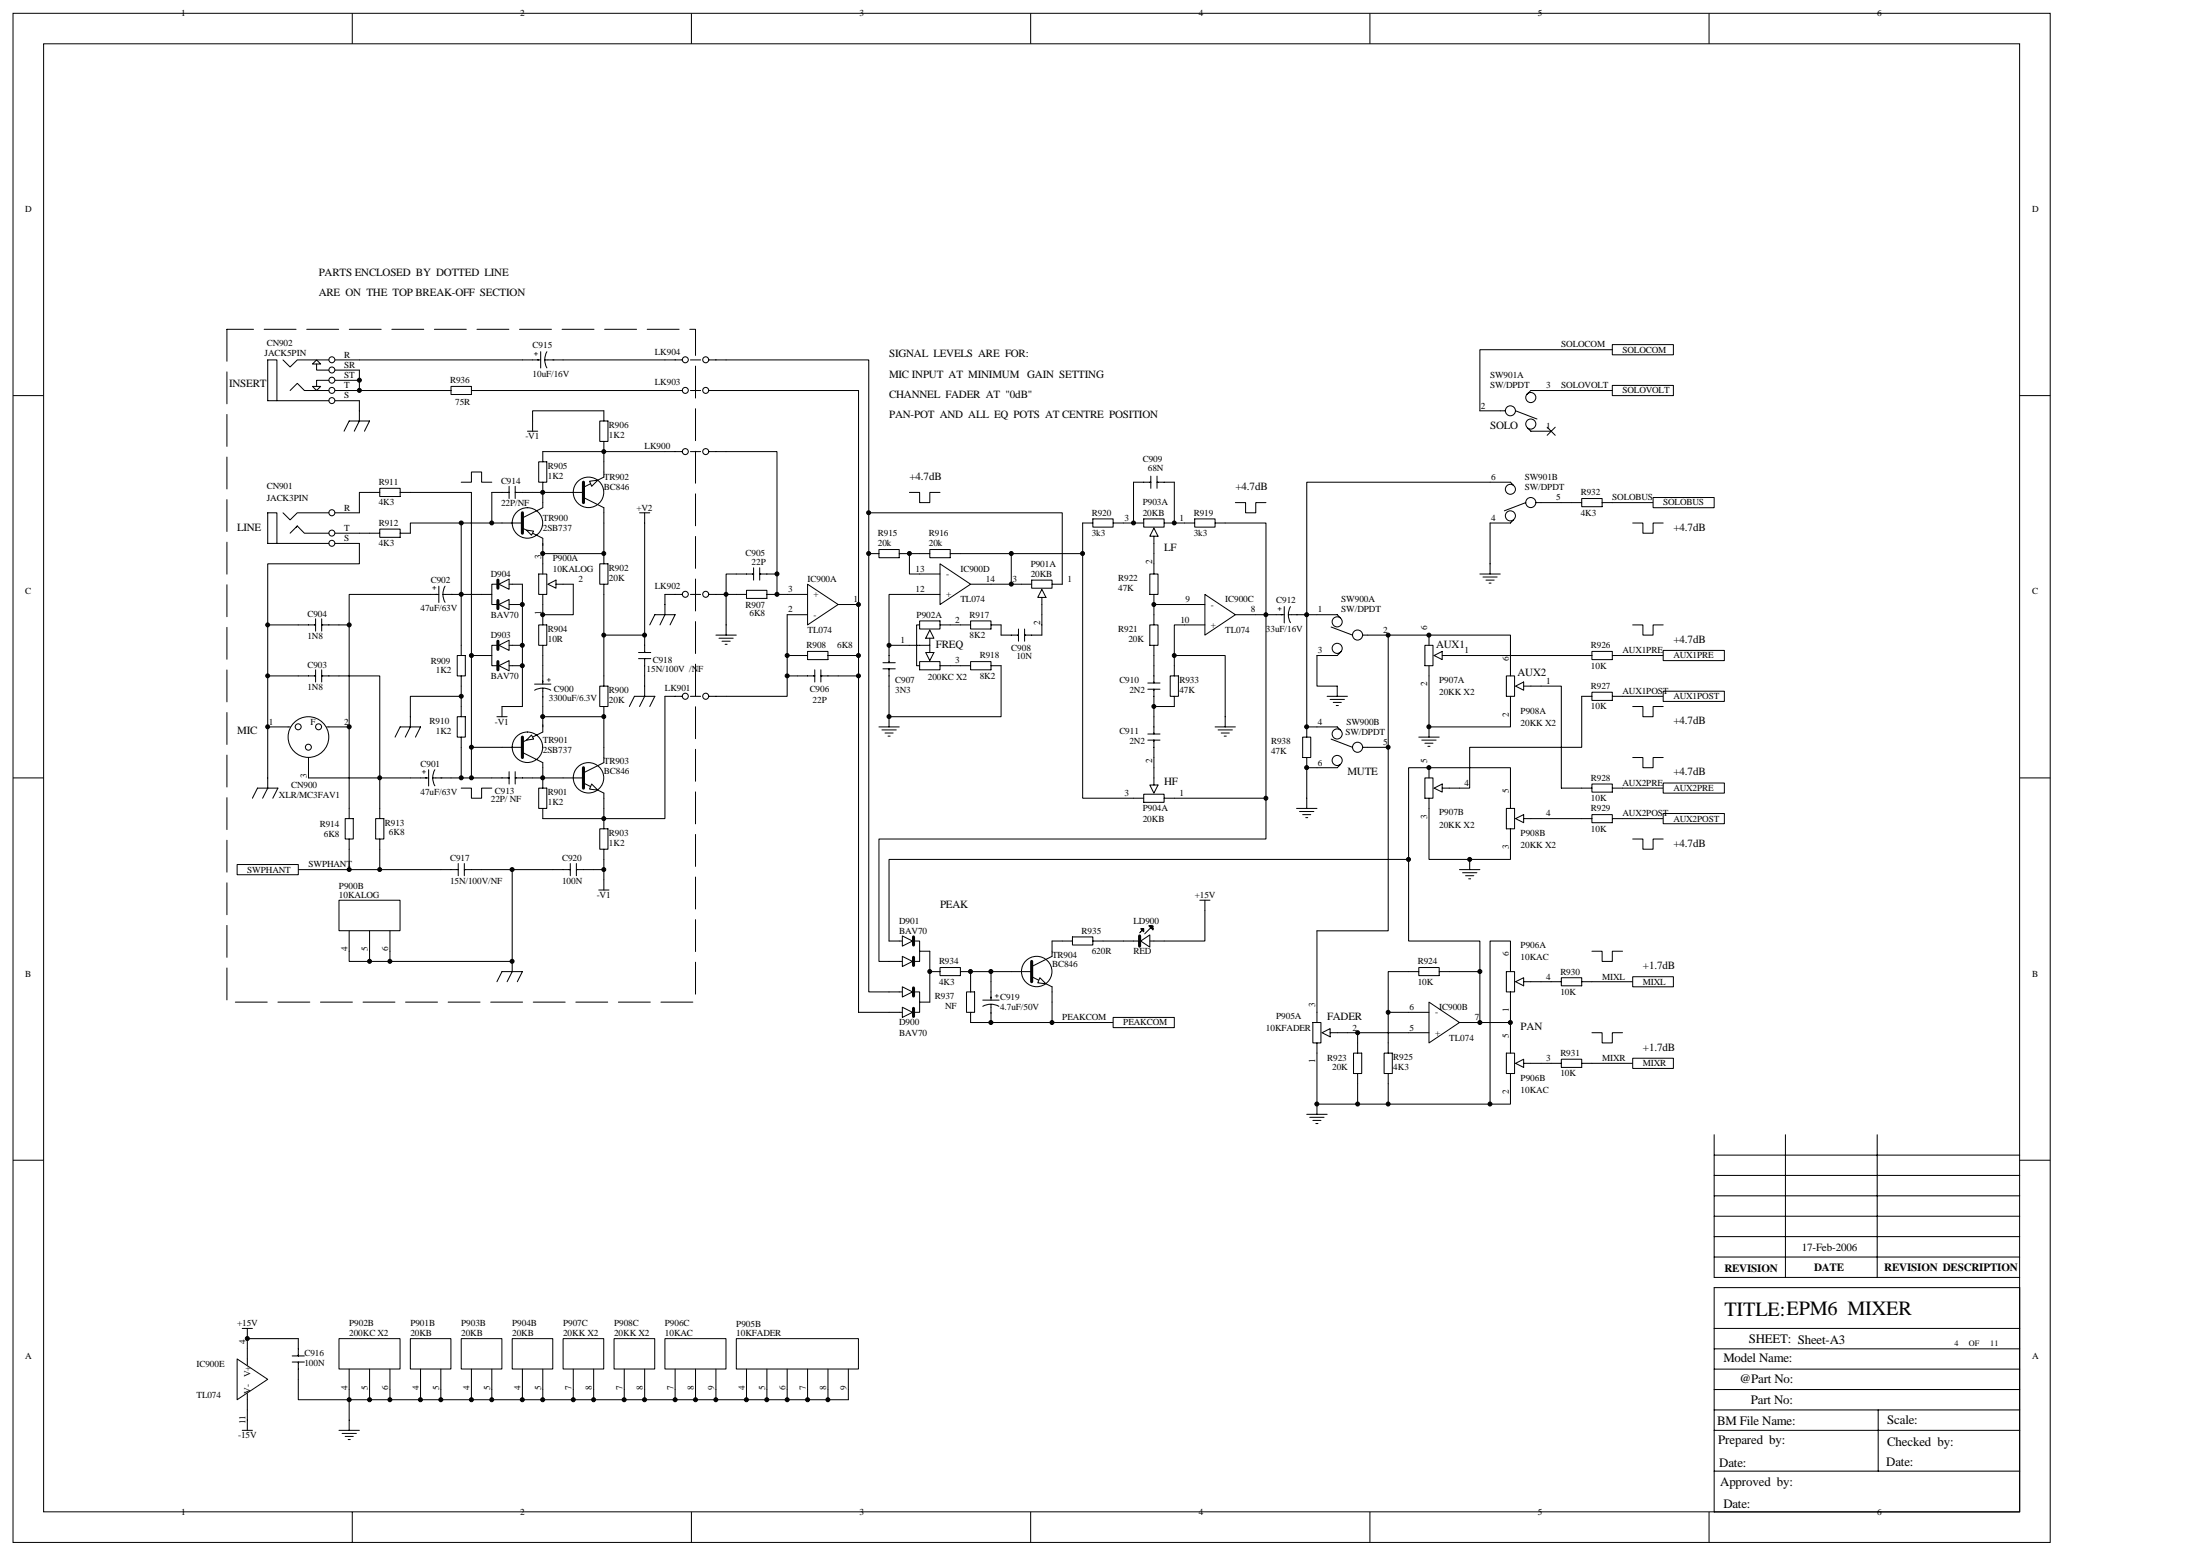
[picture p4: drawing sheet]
<svg xmlns="http://www.w3.org/2000/svg" width="420mm" height="297mm" viewBox="0 0 420 297" stroke-linecap="round" stroke-linejoin="round" font-family="sans-serif">
<g fill="none" stroke="#000" stroke-width=".19">
<path d="M2.5 2.5h389.1v291.9h-389.1zM8.3 8.4h377.4v280.2h-377.4zM67.3 2.5v5.9M132 2.5v5.9M196.8 2.5v5.9M261.6 2.5v5.9M326.4 2.5v5.9M2.5 75.5h5.8M385.7 75.5h5.9M2.5 148.5h5.8M385.7 148.5h5.9M327.4 216.6v27.3h58.3"/>
<path d="M341 216.6v27.3M358.5 216.6v27.3M2.5 221.5h5.8M327.4 240h58.3M327.4 236.1h58.3M327.4 232.2h58.3M327.4 228.3h58.3M327.4 224.4h58.3M327.4 220.5h58.3M385.7 221.5h5.9M327.4 245.8h58.3v42.8h-58.3zM327.4 253.6h58.3"/>
<path d="M327.4 257.5h58.3M327.4 261.4h58.3M327.4 265.3h58.3M327.4 269.2h58.3M327.4 273h58.3M358.7 269.2v11.6M67.3 288.6v5.9M132 288.6v5.9M196.8 288.6v5.9M261.6 288.6v5.9M326.4 288.6v5.9M327.4 280.8h58.3"/>
</g>
<g fill="#fff" stroke="#000" stroke-width=".19">
<path d="M60.5 68.7l.7 .8h-1.5z" fill-rule="evenodd"/>
<path d="M59.7 73.8h1.5l-.7 .7z" fill-rule="evenodd"/>
</g>
<g fill="none" stroke="#000" stroke-width=".19">
<path d="M52.9 76.5v-7.8h-1.8v7.8h11.7M54 68.7l1.4 1.4 1.4-1.4h6M55.4 74.5l1.4-1.3 1.3 1.3h4.7M60.5 69.5v1.2h2.3M62.8 72.6h-2.3v1.2M64 76.5h4.6M64 74.5h4.6M64 68.7h4.6M64 70.7h4.6M64 72.6h4.6M84.2 74.5h1.9M86.1 73.8h3.9v1.5h-3.9z"/>
<path d="M90 74.5h2M99.8 68.7h3.5M103.3 67.1v3.2M104 68.7h3.5M104.4 67.1a3.2 3.2 0 0 0 0 3.1M115.3 78.4v2M54 97.9l1.4 1.4 1.4-1.4h6M64 97.9h4.6M70.6 94h1.9M72.5 93.2h3.9v1.6h-3.9zM76.4 94h2M95.9 99.8h3.9"/>
<path d="M102.9 88.2h1.5v3.9h-1.5zM103.7 86.2v2M103.7 92.1v3.8M103.7 96.9l-3.9 2M114.5 80.4h1.6v3.9h-1.6zM115.3 84.3v1.9M52.9 103.7v-5.8h-1.8v5.8h11.7M56.6 100.6l.2-.2-1.4 1.4M56.8 100.4l1.3 1.4h4.7M64 103.7h4.6M64 101.8h4.6M70.6 101.8h1.9"/>
<path d="M72.5 101h3.9v1.6h-3.9zM76.4 101.8h2M99.8 100.8l3.9 2M102.9 119.3h1.5v3.9h-1.5zM103.7 103.7v2M103.7 117.3v2M114.5 107.6h1.6v3.9h-1.6zM115.3 105.7v1.9M115.3 111.5v2M140.6 113.5h2M142.6 112.7h3.9v1.5h-3.9zM146.5 113.5h1.9"/>
<path d="M51.1 138.8h4.3M62.4 138.8h4.3M87.3 125.1h1.6v3.9h-1.6zM87.3 136.8h1.6v3.9h-1.6zM88.1 123.2v1.9M88.1 129v2M88.1 134.9v1.9M103.7 123.2v1.9M114.5 131h1.6v3.9h-1.6zM115.3 129v2M115.3 134.9v1.9M58.9 144.6v3.9"/>
<path d="M65.9 156.3h1.6v3.9h-1.6zM66.7 154.3v2M71.7 156.3h1.6v3.9h-1.6zM72.5 154.3v2M88.1 140.7v2M102.9 150.5h1.5v3.8h-1.5zM103.7 148.5v2M103.7 154.3v2M114.5 158.2h1.6v3.9h-1.6zM115.3 156.3v1.9M66.7 160.2v1.9M72.5 160.2v1.9"/>
<path d="M115.3 162.1v2"/>
<circle cx="63.4" cy="74.5" r=".57"/>
<circle cx="63.4" cy="72.6" r=".57"/>
<circle cx="63.4" cy="68.7" r=".57"/>
<circle cx="63.4" cy="76.5" r=".57"/>
<circle cx="63.4" cy="70.6" r=".57"/>
<circle cx="63.4" cy="97.9" r=".58"/>
<circle cx="100.7" cy="99.8" r="2.91"/>
<circle cx="63.4" cy="101.8" r=".57"/>
<circle cx="63.4" cy="103.7" r=".57"/>
<circle cx="56.9" cy="138.7" r=".57"/>
<circle cx="60.8" cy="138.7" r=".57"/>
<circle cx="58.9" cy="142.6" r=".57"/>
<circle cx="58.9" cy="140.7" r="3.9"/>
</g>
<path d="M100.6 101.2l1.3 .2-.4 .8z" fill="#fff" stroke="#000" stroke-width=".19"/>
<g fill="none" stroke="#000" stroke-width=".19">
<path d="M103.7 95.9v1M103.7 102.8v1.3M103.7 136.8v2M103.7 139.7l-3.9 2M95.9 142.7h3.9M99.8 143.6l3.9 2M103.7 146.6v1.9"/>
<circle cx="100.7" cy="142.6" r="2.91"/>
</g>
<path d="M99.8 97.9v3.9" fill="none" stroke="#000" stroke-width=".58"/>
<path d="M101.5 140.3l.4 .8-1.3 .2z" fill="#fff" stroke="#000" stroke-width=".19"/>
<path d="M103.7 138.4v1.3M103.7 145.6v1" fill="none" stroke="#000" stroke-width=".19"/>
<path d="M99.8 140.7v3.9" fill="none" stroke="#000" stroke-width=".58"/>
<g fill="#fff" stroke="#000" stroke-width=".19">
<path d="M95.3 127.1l1.9-1v2z" fill-rule="evenodd"/>
<path d="M95.3 123.2l1.9-1v2z" fill-rule="evenodd"/>
</g>
<path d="M92 125.1h1.9M94.9 123.2h-1v3.9h1M97.2 127.1h2.6M97.2 123.2h2.6" fill="none" stroke="#000" stroke-width=".19"/>
<path d="M95.1 122.4v1.6M95.1 126.3v1.6" fill="none" stroke="#000" stroke-width=".58"/>
<g fill="#fff" stroke="#000" stroke-width=".19">
<path d="M95.3 115.4l1.9-1v2z" fill-rule="evenodd"/>
<path d="M95.3 111.5l1.9-.9v1.9z" fill-rule="evenodd"/>
</g>
<g fill="none" stroke="#000" stroke-width=".19">
<path d="M68.6 70.7v3.8h15.6M68.6 68.7h31.2M68.6 76.5v3.9l-.9 1.9M65.7 82.3l1-1.9h3.9l-1 1.9M70.6 94h-2v3.9M78.4 94h11.6v31.1h2M88.1 99.8v13.7h-3.5M95.9 99.8h-17.5v2M97.2 92.8v2.4M97.2 94h-3.3v5.8M98.4 92.8v2.4M98.4 94h9.1"/>
<path d="M103.7 86.2h11.6v2M115.3 99.8v5.9M60.3 119.3h-9.2v31.2l-.9 1.9M60.3 118.1v2.4M61.4 119.3h5.3v35M61.4 118.1v2.4M68.6 103.7v3.9h-17.5v11.7M68.6 101.8h2M83.8 113.5h-17.1v5.8M83.8 111.9v3.1M85 111.9a3.1 3.1 0 0 0 0 3.1M93.9 113.5h-5.8v9.7"/>
<path d="M94.9 111.5h-1v3.9h1M97.2 115.4h2.6M97.2 111.5h2.6v23.4M115.3 113.5v15.5M51.1 129h9.2M60.3 127.9v2.3M61.4 129h11.1v25.3M61.4 127.9v2.3M88.1 132.9h-9.7v5.9l-1 1.9M88.1 131v3.9M90 125.1v17.6h5.9M102.1 131.8a3.2 3.2 0 0 1 3.1 0"/>
<path d="M102.1 130.6h3.1M103.7 131.4v5.4h11.6v5.9M103.7 125.1v5.5M115.3 121.2h7.8v3.4M120.2 134.9l1-2h3.9l-1 2M122 124.6h2.3M122 125.7h2.3M123.1 125.7v7.2l-1 2M48.2 152.4l1-1.9h3.9l-1 1.9M58.9 148.5h23M75.4 140.7l1-1.9h3.9l-1 1.9M81.9 146.9v3.2"/>
<path d="M82.6 148.5h14.6M83 146.9a3.1 3.1 0 0 0 0 3.1M88.1 142.7v5.8M90 142.7v5.8M97.2 147.3v2.4M98.4 148.5h9.1M98.4 147.3v2.4M115.3 154.3v2h-11.6M57 166h30.5M87.5 164.8v2.4M88.7 166h20.2M88.7 164.8v2.4"/>
<path d="M108.9 164.8v2.4M110.1 164.8v2.4M115.3 164.1v1.9h-5.2M94.9 187.4l1-1.9h3.9l-1 1.9M97.8 183.5v2l-1 1.9"/>
</g>
<path d="M95.1 110.7v1.6M95.1 114.6v1.6" fill="none" stroke="#000" stroke-width=".58"/>
<path d="M45.3 165h11.7v2h-11.7z" fill-rule="evenodd" fill="#fff" stroke="#000" stroke-width=".19"/>
<g fill="none" stroke="#000" stroke-width=".19">
<path d="M92 74.5h38.3M107.5 68.7h22.8M115.3 78.4h-13.6v3.9M131.9 74.5h1.9M131.9 68.7h1.9M135.4 74.5h3.3M135.4 68.7h3.3M88.1 92.1h1.9v-2h2v2h1.9M100.7 82.3h2M115.3 86.2h15M122.1 97.9h2M123.1 97.9v23.3"/>
<path d="M131.9 86.2h1.9M135.4 86.2h3.3M124.1 119.3l1-2h3.8l-.9 2M130.3 113.5h-3.3v3.8l-1 2M131.9 113.5h1.9M135.4 113.5h3.3M94.9 136.8h1.9M99.8 134.9h-3.9v1.9M130.3 132.9h-3.3v23.4h-11.7M131.9 132.9h1.9M135.4 132.9h3.3M88.1 150.5h1.9v1.9h2v-1.9h1.9"/>
<path d="M97.8 166v17.5M114.4 169.9h1.9M115.3 166v3.9"/>
<circle cx="130.9" cy="74.5" r=".57"/>
<circle cx="130.9" cy="68.7" r=".57"/>
<circle cx="134.8" cy="74.5" r=".57"/>
<circle cx="134.8" cy="68.7" r=".57"/>
<circle cx="130.9" cy="86.2" r=".57"/>
<circle cx="134.8" cy="86.2" r=".57"/>
<circle cx="130.9" cy="113.5" r=".57"/>
<circle cx="134.8" cy="113.5" r=".57"/>
<circle cx="130.9" cy="132.9" r=".58"/>
<circle cx="134.8" cy="132.9" r=".58"/>
</g>
<path d="M43.3 62.9v128.4h89.5v-128.4h-89.5" fill="none" stroke="#000" stroke-width=".19" stroke-dasharray="6.1 2"/>
<path d="M154.2 111.5l5.9 3.9-5.9 3.9z" fill="#fff" stroke="#000" stroke-width=".19"/>
<path d="M150.3 117.3h3.9M150.3 113.5h3.9M160.1 115.4h3.9" fill="none" stroke="#000" stroke-width=".19"/>
<path d="M272.9 191.3l5.8 3.9-5.8 3.9z" fill="#fff" stroke="#000" stroke-width=".19"/>
<path d="M269 193.3h3.9M269 197.1h3.9M278.7 195.2h3.9" fill="none" stroke="#000" stroke-width=".19"/>
<path d="M230.1 113.5l5.8 3.8-5.8 3.9z" fill="#fff" stroke="#000" stroke-width=".19"/>
<path d="M226.2 115.4h3.9M226.2 119.3h3.9M235.9 117.3h3.9" fill="none" stroke="#000" stroke-width=".19"/>
<path d="M179.5 107.6l5.9 3.9-5.9 3.9z" fill="#fff" stroke="#000" stroke-width=".19"/>
<path d="M175.6 109.6h3.9M175.6 113.5h3.9M185.4 111.5h3.9" fill="none" stroke="#000" stroke-width=".19"/>
<path d="M45.3 259.4l5.8 3.9-5.8 3.9z" fill="#fff" stroke="#000" stroke-width=".19"/>
<g fill="none" stroke="#000" stroke-width=".19">
<path d="M138.7 113.5v7.7M140.6 109.6h3.3M143.9 108.4v2.3M145.1 109.6h3.3v3.9h1.9M145.1 108.4v2.3M150.3 117.3v15.6h-11.6M164 115.4v13.6h-7.2M136.7 121.2h3.9M137.3 121.8h2.7M137.9 122.4h1.6M138.5 123h.4M152.3 125.1h1.9"/>
<path d="M152.3 129h3.3M154.2 124.4h3.9v1.5h-3.9zM155.6 127.9v2.3M156.8 127.9v2.3M158.1 125.1h5.9M47.2 257.5v3.1M47.2 266v3.2"/>
</g>
<g fill="#fff" stroke="#000" stroke-width=".19">
<path d="M172.3 188.4l2 1-2 .9z" fill-rule="evenodd"/>
<path d="M172.3 192.3l2 1-2 .9z" fill-rule="evenodd"/>
</g>
<path d="M169.8 189.4h2.5M169.8 193.3h2.5M174.7 189.4h.9v3.9h-.9M175.6 191.3h2" fill="none" stroke="#000" stroke-width=".19"/>
<path d="M174.5 188.6v1.5M174.5 192.5v1.5" fill="none" stroke="#000" stroke-width=".58"/>
<g fill="#fff" stroke="#000" stroke-width=".19">
<path d="M172.3 178.7l2 .9-2 1z" fill-rule="evenodd"/>
<path d="M172.3 182.6l2 .9-2 1z" fill-rule="evenodd"/>
</g>
<g fill="none" stroke="#000" stroke-width=".19">
<path d="M169.8 179.6h2.5M174.7 179.6h.9v3.9h-.9M202.9 179.6h1.9M204.8 178.9h3.9v1.5h-3.9zM208.7 179.6h2M214.5 179.6h2M220.4 179.6h1.9M169.8 183.5h2.5M175.6 181.6h2M177.6 185.5h1.9M179.5 184.7h3.9v1.5h-3.9zM183.4 185.5h2"/>
<path d="M184.6 189.4h1.5v3.9h-1.5zM185.4 187.4v2M185.4 193.3v1.9M187.7 192.1a3.1 3.1 0 0 1 3.1 0M187.7 190.9h3.1M189.3 187.4v3.5M189.3 191.7v3.5"/>
</g>
<path d="M174.5 178.9v1.5M174.5 182.8v1.5" fill="none" stroke="#000" stroke-width=".58"/>
<path d="M217.9 179.6l1.7-1.1v2.3z" fill="#fff" stroke="#000" stroke-width=".19"/>
<g fill="none" stroke="#000" stroke-width=".19">
<path d="M200.9 179.6h2M210.7 179.6h3.8M216.5 179.6h1M218 177.3l.2 .4M218.4 177.3v.6l-.5-.6h.5l-.8 .8M219.6 179.6h.8M219.8 177.1l.4 .4v-.2M219.8 176.7l-.2 .2M220 176.9v.2M220.2 177.3v-.6h-.8l.4 .4-1.2 1.2M220.2 176.9h-.4l.4 .4M177.6 181.6v9.7"/>
<path d="M189.3 185.5v1.9M193.1 185.5h-7.7v1.9M200.9 191.3v3.9h-15.5M200.9 195.2h11.7"/>
</g>
<path d="M217.6 178.7v1.9" fill="none" stroke="#000" stroke-width=".58"/>
<path d="M212.6 194.2h11.7v2h-11.7z" fill-rule="evenodd" fill="#fff" stroke="#000" stroke-width=".19"/>
<g fill="none" stroke="#000" stroke-width=".19">
<path d="M165.9 105.7h2M167.9 104.9h3.8v1.6h-3.8zM171.7 105.7h2M175.6 118.5h3.9v1.6h-3.9zM175.6 119.3h-.5v7.8h.5M175.6 105.7h2M177.6 104.9h3.9v1.6h-3.9zM179.5 119.3h2M181.5 105.7h1.9M173.7 123.2h3.9M175.6 126.3h3.9v1.6h-3.9zM176.8 124.6h1.6l-.8 1.5z"/>
<path d="M177.6 120.3l.8 1.5h-1.6zM177.6 121.8v2.8M179.5 127.1h2"/>
</g>
<path d="M64.8 255.6h11.6v5.7h-11.6z" fill="#fff"/>
<g fill="none" stroke="#000" stroke-width=".19">
<path d="M183.4 119.3h2M185.4 118.5h3.9v1.6h-3.9zM189.3 119.3h1.9M195.1 111.5h1.9M197 110.7h3.9v1.6h-3.9zM199 112.5l.8 1.5h-1.6zM199 114v3.3M200.9 111.5h2M168.6 127.7h2.4M168.6 126.5h2.4M169.8 123.2v3.3M169.8 127.7v3.3"/>
<path d="M183.4 127.1h2M185.4 126.3h3.9v1.6h-3.9zM189.3 127.1h1.9M191.2 121.2h3.3M194.5 120.1v2.3M195.7 121.2h3.3M195.7 120.1v2.3M64.7 255.5h11.7v5.8h-11.7zM66.7 261.4v3.9M70.6 261.4v3.9M74.5 261.4v3.9"/>
</g>
<path d="M78.4 255.6h7.7v5.7h-7.7z" fill="#fff"/>
<g fill="none" stroke="#000" stroke-width=".19">
<path d="M138.7 74.5h25.3v40.9M138.7 68.7h27.2v120.7h3.9M138.7 86.2h9.7v23.4M165.9 97.9h37v13.6M206.8 99.8h1.9M208.7 99.1h3.9v1.5h-3.9zM212.6 99.8h1.9M216.5 99.8h1.9M216.5 92.1h3.3M218.4 99.1h3.9v1.5h-3.9zM219.8 90.9v2.3M221 92.1h3.3"/>
<path d="M221 90.9v2.3M222.3 99.8h2M226.2 99.8h2M228.2 99.1h3.9v1.5h-3.9zM232.1 99.8h1.9M140.6 109.6h-1.9v3.9h1.9M175.6 113.5h-5.8v9.7h3.9M175.6 105.7h-1.9v3.9h1.9M181.5 119.3h1.9M183.4 105.7h9.7v5.8M189.3 111.5h5.8M191.2 119.3v1.9"/>
<path d="M199 117.3v3.9M219.6 119.3h1.6v3.9h-1.6zM219.6 109.6h1.6v3.9h-1.6zM220.4 100.8l.8 1.6h-1.6zM220.4 102.4v3.3M220.4 107.6v2M220.4 113.5v1.9M220.4 117.3v2M164 129v64.3h5.8M167.9 138.8h3.8M168.4 139.3h2.8M169 139.9h1.6"/>
<path d="M181.5 127.1h1.9M191.2 127.1v9.7h-21.4v2M219.2 131.6h2.3M219.2 130.4h2.3M220.4 123.2v1.9M220.4 127.1v3.3M220.4 131.6v3.3M220.4 136.8v3.3M223.5 129h1.6v3.9h-1.6zM224.3 127.1v1.9M224.3 132.9v2M169.6 140.5h.4"/>
<path d="M219.2 141.3h2.3M219.2 140.1h2.3M220.4 141.3v3.3M78.4 255.5h7.7v5.8h-7.7zM80.3 261.4v3.9M84.2 261.4v3.9"/>
</g>
<path d="M88.1 255.6h7.8v5.7h-7.8z" fill="#fff"/>
<path d="M216.5 152.4h1.9M218.4 151.6h3.9v1.6h-3.9zM219.6 149.9h1.6l-.8 1.5zM220.4 146.6v3.3M222.3 152.4h2M88.1 255.5h7.8v5.8h-7.8zM90 261.4v3.9M93.9 261.4v3.9" fill="none" stroke="#000" stroke-width=".19"/>
<path d="M97.8 255.6h7.8v5.7h-7.8z" fill="#fff"/>
<g fill="none" stroke="#000" stroke-width=".19">
<path d="M282.6 78.4h4.9M289.4 78.4l4.1 1.6M296.2 74.5h-3.8l-.8 .8M206.8 99.8v5.9h-13.7M216.5 92.1v7.7h-2M224.3 92.1v7.7h1.9M234 99.8h7.8v52.6h-17.5M284.6 92.1h3.9l.5 .5M289 99.3l-.5 .5h-3.9M291.4 95.9l-4.1 1.6M291.8 81.7l.6 .6h3.8M293.3 95.9h4.9"/>
<path d="M206.8 105.7v46.7h9.7M220.4 105.7v1.9M226.2 119.3h-1.9v7.8M226.2 115.4h-5.8v1.9M239.8 117.3h5.5M245.3 115.8v3.1M246.1 117.3h9.3l.6 .6M246.5 115.8a3.1 3.1 0 0 0 0 3.1M249.6 117.3v21.5h5.8l.6 .5M254.2 119.7l4.1 1.5M169.8 131v5.8M220.4 125.1v2"/>
<path d="M224.3 125.1h9.7v13.7M224.3 134.9h-3.9v1.9M232.1 138.8h3.8M232.6 139.3h2.8M233.2 139.9h1.6M249.6 138.8v1.9M253.5 132.9h3.8M254 133.5h2.8M254.6 134.1h1.6M255.2 134.7h.4M256.2 124.4l-.8 .7h-3.9v5.9h3.9v1.9M260.3 121.2h4.8v21.5h-4.8"/>
<path d="M272.1 123.2h1.6v3.9h-1.6zM272.9 121.2v2M272.9 127.1v1.9M273.9 125.1l1.5-.7v1.5zM275.4 125.1h3.3M220.4 144.6v2M233.8 140.5h.4M247.6 154.3h3.9M248.2 154.9h2.7M248.8 140.7h1.5v3.9h-1.5zM248.8 155.5h1.5M249.4 156.1h.4"/>
<path d="M249.6 144.6v2M254.2 141.1l4.1 1.6M256 146l-.6 .6h-5.8v7.7M272.1 148.5h1.6v3.9h-1.6zM272.9 146.6v1.9M272.9 152.4v1.9M273.9 150.5l1.5-.8v1.5zM275.4 150.5h3.3M97.8 255.5h7.8v5.8h-7.8zM99.8 261.4v3.9M103.7 261.4v3.9"/>
<circle cx="288.5" cy="78.4" r=".96"/>
<circle cx="292.4" cy="75.9" r=".96"/>
<circle cx="288.5" cy="98.5" r=".96"/>
<circle cx="288.5" cy="93.4" r=".96"/>
<circle cx="292.4" cy="95.9" r=".96"/>
<circle cx="292.4" cy="80.9" r=".96"/>
<circle cx="255.4" cy="118.7" r=".96"/>
<circle cx="255.4" cy="123.8" r=".96"/>
<circle cx="259.3" cy="121.2" r=".96"/>
<circle cx="255.4" cy="145.2" r=".96"/>
<circle cx="255.4" cy="140.1" r=".96"/>
<circle cx="259.3" cy="142.6" r=".96"/>
</g>
<path d="M107.6 255.6h7.7v5.7h-7.7z" fill="#fff"/>
<g fill="none" stroke="#000" stroke-width=".19">
<path d="M287.7 129h1.6v3.9h-1.6zM288.5 127.1v1.9M288.5 132.9v2M289.4 131l1.6-.8v1.6zM291 131h3.3M287.7 154.3h1.6v3.9h-1.6zM288.5 152.4v1.9M288.5 158.2v2M289.4 156.3l1.6-.8v1.6zM291 156.3h3.3M107.5 255.5h7.8v5.8h-7.8zM109.5 261.4v3.9"/>
<path d="M113.4 261.4v3.9"/>
</g>
<path d="M117.3 255.6h7.7v5.7h-7.7z" fill="#fff"/>
<g fill="none" stroke="#000" stroke-width=".19">
<path d="M300.1 95.9h2M302.1 95.2h3.9v1.5h-3.9zM306 95.9h1.9M265.1 121.2h23.4v5.9M272.9 129v9.8h15.6v-3.9M272.9 138.8v1.9M278.7 125.1h25.3M294.3 131h3.9v19.5h5.8M304 132.9h-1.9v9.8h-21.4v7.8h-2M304 124.4h3.9v1.5h-3.9zM304 132.1h3.9v1.6h-3.9zM307.9 125.1h9.7"/>
<path d="M307.9 132.9h9.7M241.8 152.4v7.8h-73.9v23.3h1.9M271 140.7h3.9M271.5 141.3h2.8M272.1 141.9h1.6M272.7 142.5h.4M272.9 146.6h15.6v5.8M272.9 154.3v9.8h15.6v-3.9M294.3 156.3h9.7M304 149.7h3.9v1.5h-3.9zM304 155.5h3.9v1.6h-3.9zM307.9 156.3h9.7"/>
<path d="M307.9 150.5h9.7M278.7 166h3.9M279.3 166.6h2.8M279.9 167.2h1.6M280.5 167.8h.4M280.7 164.1v1.9M296.2 187.4h2M298.2 186.6h3.9v1.6h-3.9zM302.1 187.4h1.9M296.2 203h2M298.2 202.2h3.9v1.6h-3.9zM302.1 203h1.9"/>
<path d="M117.3 255.5h7.7v5.8h-7.7zM119.2 261.4v3.9M123.1 261.4v3.9"/>
</g>
<g fill="#fff" stroke="#000" stroke-width=".19">
<path d="M307.9 65.8h11.7v1.9h-11.7z" fill-rule="evenodd"/>
<path d="M307.9 73.6h11.7v1.9h-11.7z" fill-rule="evenodd"/>
<path d="M317.6 124.2h11.7v1.9h-11.7z" fill-rule="evenodd"/>
</g>
<path d="M296.2 74.5h11.7M307.9 66.8h-25.3v11.6" fill="none" stroke="#000" stroke-width=".19"/>
<g fill="#fff" stroke="#000" stroke-width=".19">
<path d="M317.6 149.5h11.7v1.9h-11.7z" fill-rule="evenodd"/>
<path d="M317.6 155.3h11.7v1.9h-11.7z" fill-rule="evenodd"/>
<path d="M317.6 132h11.7v1.9h-11.7z" fill-rule="evenodd"/>
</g>
<path d="M284.6 92.1h-35v25.2M287.7 185.5h1.6v3.9h-1.6zM288.5 183.5v2M288.5 189.4v1.9M288.5 199.1v1.9M289.4 187.4l1.6-.8v1.6zM291 187.4h3.3M287.7 201h1.6v3.9h-1.6zM288.5 204.9v2M289.4 203l1.6-.8v1.6zM291 203h3.3" fill="none" stroke="#000" stroke-width=".19"/>
<path d="M127 255.6h11.7v5.7h-11.7z" fill="#fff"/>
<g fill="none" stroke="#000" stroke-width=".19">
<path d="M265.1 142.7v35h-13.6M272.9 146.6h-3.9v33h13.6v15.6h5.9M269 164.1h-99.2v15.5M265.1 193.3h3.9M269 197.1h-9.7v3.9M271 184.7h3.9v1.5h-3.9zM271 185.5h-5.9v15.5M274.9 185.5h7.7M288.5 183.5v-3.9h-3.9v31.2M288.5 191.3v7.8M294.3 187.4h1.9M304 187.4h7.8"/>
<path d="M258.5 201h1.6v3.9h-1.6zM259.3 204.9v5.9h29.2v-3.9M264.3 201h1.6v3.9h-1.6zM265.1 204.9v5.9M294.3 203h1.9M304 203h7.8M127 255.5h11.7v5.8h-11.7zM128.9 261.4v3.9M132.8 261.4v3.9M136.7 261.4v3.9"/>
</g>
<g fill="#fff" stroke="#000" stroke-width=".19">
<path d="M311.8 186.5h7.8v1.9h-7.8z" fill-rule="evenodd"/>
<path d="M311.8 202h7.8v2h-7.8z" fill-rule="evenodd"/>
</g>
<path d="M298.2 95.9h1.9M307.9 95.9h7.8" fill="none" stroke="#000" stroke-width=".19"/>
<path d="M315.7 95h11.7v1.9h-11.7z" fill-rule="evenodd" fill="#fff" stroke="#000" stroke-width=".19"/>
<g fill="none" stroke="#000" stroke-width=".19">
<path d="M173.7 94h1.9v1.9h2v-1.9h1.9M235.9 95.9h2v2h1.9v-2h2M295.5 81.6l1.5 1.5M297 81.6l-1.5 1.5M311.8 99.8h2v2h1.9v-2h1.9M102.9 109.6h1.5v3.9h-1.5zM103.7 107.6v2M103.7 113.5v1.9M104.6 111.5l1.6-.8v1.6zM106.2 111.5h3.3M311.8 119.3h2v1.9h1.9v-1.9h1.9M311.8 134.9h2v1.9h1.9v-1.9h1.9"/>
<path d="M311.8 144.6h2v2h1.9v-2h1.9M66.7 162.1v3.9M72.5 162.1v3.9M229.1 171.9h2M230.1 171.9v1.9M251.5 177.7v15.6M311.8 160.2h2v1.9h1.9v-1.9h1.9M257.3 197.1h2M304 181.6h2v1.9h1.9v-1.9h2M304 197.1h2v2h1.9v-2h2M249.6 212.7h3.9M250.1 213.3h2.8"/>
<path d="M250.7 213.9h1.6M251.3 214.5h.4M251.5 201v9.8h7.8M251.5 210.8v1.9M46.3 253.6h1.9M47.2 253.6v3.9M46.3 273h1.9M47.2 269.2v3.8M64.7 273h3.9M65.3 273.6h2.8M65.9 274.2h1.6M66.5 274.8h.4"/>
<path d="M66.7 265.3v1.9M70.6 265.3v1.9M74.5 265.3v1.9M80.3 265.3v1.9M84.2 265.3v1.9M90 265.3v1.9M93.9 265.3v1.9M99.8 265.3v1.9M103.7 265.3v1.9M109.5 265.3v1.9M113.4 265.3v1.9M119.2 265.3v1.9"/>
<path d="M123.1 265.3v1.9M128.9 265.3v1.9M132.8 265.3v1.9M136.7 265.3v1.9M162 267.2h-95.3v5.8"/>
</g>
<path d="M64.8 171.9h11.6v5.8h-11.6z" fill="#fff"/>
<g fill="none" stroke="#000" stroke-width=".19">
<path d="M107.5 94h3.7M111.4 95l3.9 1.9M115.3 88.2v1.9M115.3 97.9v1.9M115.3 91.1l-3.9 1.9M284.6 99.8v9.8M109.5 111.5v5.8h-5.8v-1.9M115.3 105.7h-11.6v1.9M282.6 109.6h3.9M283.2 110.2h2.7M283.8 110.7h1.6M284.4 111.3h.4"/>
<path d="M150.3 125.1h2M150.3 129h2M64.7 171.9h11.7v5.8h-11.7zM66.7 177.7v5.8h31.1M70.6 177.7v5.8M74.5 177.7v5.8M230.1 173.8v5.8h-7.8"/>
</g>
<path d="M112.6 91.9l1.6-.2-1.2 1.1z" fill="#fff" stroke="#000" stroke-width=".19"/>
<g fill="none" stroke="#000" stroke-width=".19">
<path d="M115.3 90.1v1M115.3 96.9v1M107.5 148.5h3.7M111.4 149.5l3.9 1.9M115.3 142.7v1.9M115.3 152.4v1.9M115.3 145.6l-3.9 1.9"/>
<circle cx="112.4" cy="94" r="2.91"/>
</g>
<path d="M111.4 92.1v3.8" fill="none" stroke="#000" stroke-width=".58"/>
<path d="M113 149.7l1.2 1.1-1.6-.2z" fill="#fff" stroke="#000" stroke-width=".19"/>
<g fill="none" stroke="#000" stroke-width=".19">
<path d="M115.3 144.6v1M115.3 151.4v1M200.9 179.6v2M193.1 185.5h3.7M197 186.5l3.9 1.9M200.9 189.4v1.9M200.9 182.6l-3.9 1.9"/>
<circle cx="112.4" cy="148.5" r="2.91"/>
</g>
<path d="M111.4 146.6v3.9" fill="none" stroke="#000" stroke-width=".58"/>
<path d="M198.6 186.6l1.2 1.2-1.6-.2z" fill="#fff" stroke="#000" stroke-width=".19"/>
<g fill="none" stroke="#000" stroke-width=".19">
<path d="M200.9 181.6v1M200.9 188.4v1M250.7 195.2h1.6v3.9h-1.6zM251.5 193.3v1.9M251.5 199.1v1.9M252.5 197.1l1.5-.7v1.5zM254 197.1h3.3"/>
<circle cx="198" cy="185.5" r="2.91"/>
</g>
<path d="M197 183.5v3.9" fill="none" stroke="#000" stroke-width=".58"/>
<path d="M140.6 255.6h23.3v5.7h-23.3z" fill="#fff"/>
<path d="M47.2 255.5h9.8v3.3M55.8 258.8h2.3M140.6 255.5h23.3v5.8h-23.3zM55.8 260h2.3M57 260v7.2h9.7M142.6 261.4v5.8M146.5 261.4v5.8M150.3 261.4v5.8M154.2 261.4v5.8M158.1 261.4v5.8M162 261.4v5.8" fill="none" stroke="#000" stroke-width=".19"/>
<g fill="#000" stroke="#000" stroke-width=".19">
<circle cx="68.6" cy="74.5" r=".38"/>
<circle cx="68.6" cy="72.6" r=".38"/>
<circle cx="88.1" cy="99.8" r=".38"/>
<circle cx="93.9" cy="99.8" r=".38"/>
<circle cx="103.6" cy="94" r=".38"/>
<circle cx="115.3" cy="86.2" r=".38"/>
<circle cx="165.9" cy="97.9" r=".38"/>
<circle cx="216.5" cy="99.8" r=".38"/>
<circle cx="224.3" cy="99.8" r=".38"/>
<circle cx="51.1" cy="119.3" r=".38"/>
<circle cx="66.7" cy="119.3" r=".38"/>
<circle cx="88.1" cy="113.5" r=".38"/>
<circle cx="99.7" cy="115.4" r=".38"/>
<circle cx="103.6" cy="105.7" r=".38"/>
<circle cx="103.6" cy="117.3" r=".38"/>
<circle cx="115.3" cy="105.7" r=".38"/>
<circle cx="138.7" cy="113.5" r=".38"/>
<circle cx="148.4" cy="109.6" r=".38"/>
<circle cx="148.4" cy="113.5" r=".38"/>
<circle cx="163.9" cy="115.4" r=".38"/>
<circle cx="165.9" cy="105.7" r=".38"/>
<circle cx="173.7" cy="105.7" r=".38"/>
<circle cx="193.1" cy="105.7" r=".38"/>
<circle cx="193.1" cy="111.5" r=".38"/>
<circle cx="206.7" cy="105.7" r=".38"/>
<circle cx="220.4" cy="115.4" r=".38"/>
<circle cx="241.8" cy="117.3" r=".38"/>
<circle cx="249.5" cy="117.3" r=".38"/>
<circle cx="51.1" cy="138.7" r=".38"/>
<circle cx="51.1" cy="129" r=".38"/>
<circle cx="66.7" cy="138.7" r=".38"/>
<circle cx="88.1" cy="132.9" r=".38"/>
<circle cx="90" cy="125.1" r=".38"/>
<circle cx="99.7" cy="127.1" r=".38"/>
<circle cx="99.7" cy="123.2" r=".38"/>
<circle cx="103.6" cy="136.8" r=".38"/>
<circle cx="115.3" cy="121.2" r=".38"/>
<circle cx="115.3" cy="136.8" r=".38"/>
<circle cx="123.1" cy="121.2" r=".38"/>
<circle cx="150.3" cy="125.1" r=".38"/>
<circle cx="150.3" cy="129" r=".38"/>
<circle cx="163.9" cy="125.1" r=".38"/>
<circle cx="163.9" cy="129" r=".38"/>
<circle cx="169.8" cy="123.2" r=".38"/>
<circle cx="169.8" cy="136.8" r=".38"/>
<circle cx="220.4" cy="134.9" r=".38"/>
<circle cx="224.3" cy="125.1" r=".38"/>
<circle cx="249.5" cy="138.7" r=".38"/>
<circle cx="265.1" cy="121.2" r=".38"/>
<circle cx="272.9" cy="121.2" r=".38"/>
<circle cx="272.9" cy="138.7" r=".38"/>
<circle cx="72.5" cy="148.5" r=".38"/>
<circle cx="88.1" cy="148.5" r=".38"/>
<circle cx="90" cy="142.6" r=".38"/>
<circle cx="90" cy="148.5" r=".38"/>
<circle cx="103.6" cy="148.5" r=".38"/>
<circle cx="115.3" cy="156.3" r=".38"/>
<circle cx="241.8" cy="152.4" r=".38"/>
<circle cx="249.5" cy="146.5" r=".38"/>
<circle cx="265.1" cy="142.6" r=".38"/>
<circle cx="272.9" cy="146.5" r=".38"/>
<circle cx="66.7" cy="166" r=".38"/>
<circle cx="72.5" cy="166" r=".38"/>
<circle cx="97.8" cy="166" r=".38"/>
<circle cx="115.3" cy="166" r=".38"/>
<circle cx="269" cy="164.1" r=".38"/>
<circle cx="280.7" cy="164.1" r=".38"/>
<circle cx="70.6" cy="183.5" r=".38"/>
<circle cx="74.5" cy="183.5" r=".38"/>
<circle cx="97.8" cy="183.5" r=".38"/>
<circle cx="177.6" cy="185.5" r=".38"/>
<circle cx="185.3" cy="185.5" r=".38"/>
<circle cx="189.2" cy="195.2" r=".38"/>
<circle cx="189.2" cy="185.5" r=".38"/>
<circle cx="200.9" cy="195.2" r=".38"/>
<circle cx="259.3" cy="197.1" r=".38"/>
<circle cx="265.1" cy="193.2" r=".38"/>
<circle cx="282.6" cy="195.2" r=".38"/>
<circle cx="282.6" cy="185.5" r=".38"/>
<circle cx="288.4" cy="195.2" r=".38"/>
<circle cx="251.5" cy="210.8" r=".38"/>
<circle cx="259.3" cy="210.8" r=".38"/>
<circle cx="265.1" cy="210.8" r=".38"/>
<circle cx="284.6" cy="210.8" r=".38"/>
<circle cx="47.2" cy="255.5" r=".38"/>
<circle cx="66.7" cy="267.2" r=".38"/>
<circle cx="70.6" cy="267.2" r=".38"/>
<circle cx="74.5" cy="267.2" r=".38"/>
<circle cx="80.3" cy="267.2" r=".38"/>
<circle cx="84.2" cy="267.2" r=".38"/>
<circle cx="90" cy="267.2" r=".38"/>
<circle cx="93.9" cy="267.2" r=".38"/>
<circle cx="99.7" cy="267.2" r=".38"/>
<circle cx="103.6" cy="267.2" r=".38"/>
<circle cx="109.5" cy="267.2" r=".38"/>
<circle cx="113.4" cy="267.2" r=".38"/>
<circle cx="119.2" cy="267.2" r=".38"/>
<circle cx="123.1" cy="267.2" r=".38"/>
<circle cx="128.9" cy="267.2" r=".38"/>
<circle cx="132.8" cy="267.2" r=".38"/>
<circle cx="136.7" cy="267.2" r=".38"/>
<circle cx="142.5" cy="267.2" r=".38"/>
<circle cx="146.4" cy="267.2" r=".38"/>
<circle cx="150.3" cy="267.2" r=".38"/>
<circle cx="154.2" cy="267.2" r=".38"/>
<circle cx="158.1" cy="267.2" r=".38"/>
</g>
<text font-size="3.9" x="329.3" y="251.2">TITLE:EPM6 MIXER</text>
<g font-size="2.5">
<text x="334" y="256.3">SHEET: Sheet-A3</text>
<text x="329.1" y="260">Model Name:</text>
<text x="332.2" y="264.1">@Part No:</text>
<text x="334.4" y="268">Part No:</text>
<text x="328" y="272.1">BM File Name:</text>
<text x="328.2" y="275.6">Prepared by:</text>
<text x="360.4" y="276">Checked by:</text>
<text x="360.4" y="271.9">Scale:</text>
<text x="328.3" y="280.1">Date:</text>
<text x="360.2" y="279.9">Date:</text>
<text x="328.5" y="283.8">Approved by:</text>
<text x="329.1" y="287.8">Date:</text>
</g>
<g font-size="2.1">
<text x="60.9" y="52.6">PARTS ENCLOSED BY DOTTED LINE</text>
<text x="60.9" y="56.5">ARE ON THE TOP BREAK-OFF SECTION</text>
<text x="169.8" y="68.2">SIGNAL LEVELS ARE FOR:</text>
<text x="43.7" y="73.9">INSERT</text>
<text x="169.8" y="72.1">MIC INPUT AT MINIMUM GAIN SETTING</text>
<text x="169.8" y="76">CHANNEL FADER AT &quot;0dB&quot;</text>
<text x="169.8" y="79.9">PAN-POT AND ALL EQ POTS AT CENTRE POSITION</text>
<text x="284.6" y="81.8">SOLO</text>
<text x="173.7" y="91.6">+4.7dB</text>
<text x="235.9" y="93.5">+4.7dB</text>
<text x="45.3" y="101.3">LINE</text>
<text x="319.6" y="101.3">+4.7dB</text>
<text x="222.3" y="105.2">LF</text>
<text x="178.7" y="123.7">FREQ</text>
<text x="274.3" y="123.7">AUX1</text>
<text x="319.6" y="122.7">+4.7dB</text>
<text x="289.8" y="129.1">AUX2</text>
<text x="45.3" y="140.2">MIC</text>
<text x="319.6" y="138.3">+4.7dB</text>
<text x="222.3" y="149.9">HF</text>
<text x="257.3" y="148">MUTE</text>
<text x="319.6" y="148">+4.7dB</text>
<text x="319.6" y="161.6">+4.7dB</text>
<text x="179.5" y="173.3">PEAK</text>
<text x="313.8" y="185">+1.7dB</text>
<text x="253.5" y="194.7">FADER</text>
<text x="290.4" y="196.7">PAN</text>
<text x="313.8" y="200.6">+1.7dB</text>
<text x="344.1" y="238.9">17-Feb-2006</text>
<text x="329.3" y="242.8">REVISION</text>
<text x="346.4" y="242.6">DATE</text>
<text x="359.9" y="242.6">REVISION DESCRIPTION</text>
</g>
<g font-size="1.8">
<text x="34.6" y="3.1">1</text>
<text x="99.4" y="3.1">2</text>
<text x="164.2" y="3.1">3</text>
<text x="228.9" y="3.1">4</text>
<text x="293.7" y="3.1">5</text>
<text x="358.5" y="3.1">6</text>
<text x="4.8" y="40.4">D</text>
<text x="388.1" y="40.4">D</text>
<text x="50.5" y="67.9">JACK5PIN</text>
<text x="50.9" y="66.1">CN902</text>
<text x="65.7" y="68.3">R</text>
<text x="65.7" y="70.2">SR</text>
<text x="101.7" y="66.5">C915</text>
<text x="101.7" y="72">10uF/16V</text>
<text x="125.1" y="67.7">LK904</text>
<text x="298.2" y="66.3">SOLOCOM</text>
<text x="309.9" y="67.3">SOLOCOM</text>
<text x="65.7" y="72.2">ST</text>
<text x="65.7" y="74.1">T</text>
<text x="65.7" y="76.1">S</text>
<text x="85.9" y="73.2">R936</text>
<text x="86.9" y="77.2">75R</text>
<text x="125.1" y="73.5">LK903</text>
<text x="284.6" y="72.2">SW901A</text>
<text x="284.6" y="74.1">SW/DPDT</text>
<text x="295.3" y="74.1">3</text>
<text x="298.2" y="74.1">SOLOVOLT</text>
<text x="309.9" y="75.1">SOLOVOLT</text>
<text x="100.3" y="83.8">-V1</text>
<text x="116.3" y="81.7">R906</text>
<text x="116.3" y="83.7">1K2</text>
<text x="282.8" y="78">2</text>
<text x="295.3" y="81.9">1</text>
<text x="104.6" y="89.5">R905</text>
<text x="123.1" y="85.8">LK900</text>
<text x="218.2" y="88.1">C909</text>
<text x="219.2" y="89.9">68N</text>
<text x="50.9" y="93.4">CN901</text>
<text x="50.9" y="95.7">JACK3PIN</text>
<text x="72.3" y="92.6">R911</text>
<text x="95.7" y="92.4">C914</text>
<text x="104.6" y="91.4">1K2</text>
<text x="115.3" y="91.6">TR902</text>
<text x="115.3" y="93.6">BC846</text>
<text x="284.8" y="91.6">6</text>
<text x="291.2" y="91.6">SW901B</text>
<text x="291.2" y="93.6">SW/DPDT</text>
<text x="297.2" y="95.5">5</text>
<text x="301.9" y="94.6">R932</text>
<text x="307.9" y="95.5">SOLOBUS</text>
<text x="65.7" y="97.5">R</text>
<text x="65.7" y="101.4">T</text>
<text x="72.3" y="96.5">4K3</text>
<text x="72.3" y="100.4">R912</text>
<text x="95.7" y="96.7">22P/NF</text>
<text x="103.7" y="99.4">TR900</text>
<text x="103.7" y="101.4">2SB737</text>
<text x="121.5" y="97.5">+V2</text>
<text x="208.5" y="98.4">R920</text>
<text x="214.7" y="99.4">3</text>
<text x="218.2" y="96.5">P903A</text>
<text x="218.2" y="98.4">20KB</text>
<text x="225.2" y="99.4">1</text>
<text x="228" y="98.4">R919</text>
<text x="284.8" y="99.4">4</text>
<text x="301.9" y="98.4">4K3</text>
<text x="317.6" y="96.5">SOLOBUS</text>
<text x="65.7" y="103.3">S</text>
<text x="72.3" y="104.3">4K3</text>
<text x="103.3" y="106.7" transform="rotate(-90 103.3 106.7)">3</text>
<text x="105.6" y="107">P900A</text>
<text x="142.4" y="106">C905</text>
<text x="143.5" y="107.8">22P</text>
<text x="167.6" y="102.3">R915</text>
<text x="167.6" y="104.3">20k</text>
<text x="177.4" y="102.3">R916</text>
<text x="177.4" y="104.3">20k</text>
<text x="208.5" y="102.3">3k3</text>
<text x="220" y="107.6" transform="rotate(-90 220 107.6)">2</text>
<text x="228" y="102.3">3k3</text>
<text x="4.8" y="113.4">C</text>
<text x="82.3" y="111.3">C902</text>
<text x="93.7" y="110.1">D904</text>
<text x="105.6" y="109.2">10KALOG</text>
<text x="110.5" y="111.1">2</text>
<text x="116.3" y="108.9">R902</text>
<text x="116.3" y="110.9">20K</text>
<text x="125.1" y="112.5">LK902</text>
<text x="150.5" y="113.1">3</text>
<text x="154.2" y="111.1">IC900A</text>
<text x="174.8" y="109.2">13</text>
<text x="174.8" y="113.1">12</text>
<text x="180.7" y="110.1">-</text>
<text x="183.4" y="109.2">IC900D</text>
<text x="188.3" y="111.1">14</text>
<text x="193.3" y="111.1">3</text>
<text x="196.8" y="108.2">P901A</text>
<text x="196.8" y="110.1">20KB</text>
<text x="203.8" y="111.1">1</text>
<text x="213.6" y="110.9">R922</text>
<text x="213.6" y="112.8">47K</text>
<text x="388.1" y="113.4">C</text>
<text x="58.7" y="117.7">C904</text>
<text x="80.3" y="116.7">47uF/63V</text>
<text x="93.7" y="117.9">BAV70</text>
<text x="103.3" y="117.3" transform="rotate(-90 103.3 117.3)">1</text>
<text x="142.4" y="116">R907</text>
<text x="143.1" y="117.5">6K8</text>
<text x="150.5" y="116.9">2</text>
<text x="155.4" y="117.9">-</text>
<text x="155.4" y="114">+</text>
<text x="163" y="115">1</text>
<text x="175.1" y="117.9">P902A</text>
<text x="180.7" y="114">+</text>
<text x="182.4" y="118.9">2</text>
<text x="183.4" y="115">TL074</text>
<text x="185.2" y="117.9">R917</text>
<text x="198.6" y="119.3" transform="rotate(-90 198.6 119.3)">2</text>
<text x="225.4" y="118.9">10</text>
<text x="226.4" y="115">9</text>
<text x="231.3" y="116">-</text>
<text x="231.3" y="119.8">+</text>
<text x="234" y="115">IC900C</text>
<text x="238.9" y="116.9">8</text>
<text x="243.7" y="115.2">C912</text>
<text x="251.7" y="116.9">1</text>
<text x="256.2" y="115">SW900A</text>
<text x="256.2" y="116.9">SW/DPDT</text>
<text x="58.7" y="122">1N8</text>
<text x="93.7" y="121.8">D903</text>
<text x="104.6" y="120.6">R904</text>
<text x="104.6" y="122.6">10R</text>
<text x="154" y="123.7">R908</text>
<text x="154.2" y="120.8">TL074</text>
<text x="159.9" y="123.7">6K8</text>
<text x="171.9" y="122.8">1</text>
<text x="185.2" y="121.8">8K2</text>
<text x="187.1" y="125.7">R918</text>
<text x="193.1" y="124.3">C908</text>
<text x="194.1" y="125.9">10N</text>
<text x="213.6" y="120.6">R921</text>
<text x="215.5" y="122.6">20K</text>
<text x="234" y="120.8">TL074</text>
<text x="241.8" y="120.6">33uF/16V</text>
<text x="251.7" y="124.7">3</text>
<text x="264.1" y="120.8">2</text>
<text x="272.6" y="120.3" transform="rotate(-90 272.6 120.3)">6</text>
<text x="279.7" y="124.7">1</text>
<text x="303.8" y="123.7">R926</text>
<text x="309.9" y="124.7">AUX1PRE</text>
<text x="319.6" y="125.7">AUX1PRE</text>
<text x="58.7" y="127.4">C903</text>
<text x="58.7" y="131.7">1N8</text>
<text x="82.3" y="126.9">R909</text>
<text x="83.2" y="128.4">1K2</text>
<text x="93.7" y="129.6">BAV70</text>
<text x="123.5" y="128.2">15N/100V /NF</text>
<text x="124.7" y="126.5">C918</text>
<text x="127" y="131.9">LK901</text>
<text x="171" y="130.4">C907</text>
<text x="177.2" y="129.8">200KC X2</text>
<text x="182.4" y="126.7">3</text>
<text x="187.1" y="129.6">8K2</text>
<text x="213.8" y="130.4">C910</text>
<text x="225.2" y="130.4">R933</text>
<text x="272.6" y="131" transform="rotate(-90 272.6 131)">2</text>
<text x="274.9" y="130.4">P907A</text>
<text x="288.1" y="126.1" transform="rotate(-90 288.1 126.1)">6</text>
<text x="295.3" y="130.6">1</text>
<text x="303.8" y="127.6">10K</text>
<text x="303.8" y="131.5">R927</text>
<text x="104.8" y="133.9">3300uF/6.3V</text>
<text x="105.8" y="132.1">C900</text>
<text x="116.3" y="132.3">R900</text>
<text x="116.3" y="134.3">20K</text>
<text x="154.6" y="132.1">C906</text>
<text x="155.2" y="134.3">22P</text>
<text x="171" y="132.3">3N3</text>
<text x="215.7" y="132.3">2N2</text>
<text x="225.2" y="132.3">47K</text>
<text x="274.9" y="132.7">20KK X2</text>
<text x="288.1" y="136.8" transform="rotate(-90 288.1 136.8)">2</text>
<text x="290.4" y="136.2">P908A</text>
<text x="303.8" y="135.4">10K</text>
<text x="309.9" y="132.5">AUX1POST</text>
<text x="319.6" y="133.5">AUX1POST</text>
<text x="51.3" y="138.3">1</text>
<text x="59.3" y="138.3">F</text>
<text x="65.7" y="138.3">2</text>
<text x="82.1" y="138.2">R910</text>
<text x="83.2" y="140.1">1K2</text>
<text x="94.5" y="138.3">-V1</text>
<text x="103.7" y="141.8">TR901</text>
<text x="103.7" y="143.8">2SB737</text>
<text x="213.8" y="140.1">C911</text>
<text x="215.7" y="142">2N2</text>
<text x="242.7" y="142">R938</text>
<text x="242.7" y="144">47K</text>
<text x="251.7" y="138.3">4</text>
<text x="257" y="140.3">SW/DPDT</text>
<text x="257.1" y="138.3">SW900B</text>
<text x="264.1" y="142.2">5</text>
<text x="290.4" y="138.5">20KK X2</text>
<text x="58.6" y="148.5" transform="rotate(-90 58.6 148.5)">3</text>
<text x="80.3" y="146.3">C901</text>
<text x="115.3" y="145.9">TR903</text>
<text x="115.3" y="147.7">BC846</text>
<text x="220" y="145.6" transform="rotate(-90 220 145.6)">2</text>
<text x="251.7" y="146.1">6</text>
<text x="272.6" y="145.6" transform="rotate(-90 272.6 145.6)">5</text>
<text x="303.8" y="149.1">R928</text>
<text x="53.3" y="152.4">XLR/MC3FAV1</text>
<text x="55.6" y="150.4">CN900</text>
<text x="80.3" y="151.8">47uF/63V</text>
<text x="93.7" y="153.1">22P/ NF</text>
<text x="94.5" y="151.6">C913</text>
<text x="104.6" y="151.8">R901</text>
<text x="104.6" y="153.7">1K2</text>
<text x="214.7" y="152">3</text>
<text x="218.2" y="154.9">P904A</text>
<text x="225.2" y="152">1</text>
<text x="274.9" y="155.7">P907B</text>
<text x="279.7" y="150">4</text>
<text x="288.1" y="151.4" transform="rotate(-90 288.1 151.4)">5</text>
<text x="295.3" y="155.9">4</text>
<text x="303.8" y="152.9">10K</text>
<text x="303.8" y="154.9">R929</text>
<text x="309.9" y="155.9">AUX2POST</text>
<text x="309.9" y="150">AUX2PRE</text>
<text x="319.6" y="151">AUX2PRE</text>
<text x="61.1" y="157.8">R914</text>
<text x="61.8" y="159.7">6K8</text>
<text x="73.5" y="157.6">R913</text>
<text x="74.3" y="159.4">6K8</text>
<text x="116.3" y="159.6">R903</text>
<text x="116.3" y="161.5">1K2</text>
<text x="218.2" y="156.8">20KB</text>
<text x="272.6" y="156.3" transform="rotate(-90 272.6 156.3)">3</text>
<text x="274.9" y="158">20KK X2</text>
<text x="290.4" y="159.6">P908B</text>
<text x="290.4" y="161.9">20KK X2</text>
<text x="303.8" y="158.8">10K</text>
<text x="319.6" y="156.8">AUX2POST</text>
<text x="47.2" y="166.6">SWPHANT</text>
<text x="58.9" y="165.6">SWPHANT</text>
<text x="85.9" y="164.4">C917</text>
<text x="107.3" y="164.4">C920</text>
<text x="288.1" y="162.1" transform="rotate(-90 288.1 162.1)">3</text>
<text x="64.7" y="169.7">P900B</text>
<text x="64.7" y="171.4">10KALOG</text>
<text x="85.9" y="168.7">15N/100V/NF</text>
<text x="107.3" y="168.7">100N</text>
<text x="114" y="171.4">-V1</text>
<text x="228.2" y="171.4">+15V</text>
<text x="171.7" y="176.3">D901</text>
<text x="171.7" y="178.2">BAV70</text>
<text x="206.6" y="178.2">R935</text>
<text x="216.5" y="176.3">LD900</text>
<text x="66.3" y="181.6" transform="rotate(-90 66.3 181.6)">4</text>
<text x="70.2" y="181.6" transform="rotate(-90 70.2 181.6)">5</text>
<text x="74.1" y="181.6" transform="rotate(-90 74.1 181.6)">6</text>
<text x="179.3" y="184.1">R934</text>
<text x="200.9" y="182.9">TR904</text>
<text x="200.9" y="184.7">BC846</text>
<text x="208.5" y="182.1">620R</text>
<text x="216.5" y="182.1">RED</text>
<text x="270.8" y="184.1">R924</text>
<text x="288.1" y="182.6" transform="rotate(-90 288.1 182.6)">6</text>
<text x="290.4" y="181">P906A</text>
<text x="290.4" y="183.3">10KAC</text>
<text x="4.8" y="186.4">B</text>
<text x="178.6" y="190.7">R937</text>
<text x="179.3" y="188">4K3</text>
<text x="191" y="190.9">C919</text>
<text x="270.8" y="188">10K</text>
<text x="295.3" y="187">4</text>
<text x="298" y="186">R930</text>
<text x="298" y="189.9">10K</text>
<text x="306" y="187">MIXL</text>
<text x="313.8" y="188">MIXL</text>
<text x="388.1" y="186.4">B</text>
<text x="171.7" y="195.7">D900</text>
<text x="171.7" y="197.7">BAV70</text>
<text x="180.5" y="192.6">NF</text>
<text x="191" y="192.8">4.7uF/50V</text>
<text x="202.9" y="194.8">PEAKCOM</text>
<text x="214.5" y="195.7">PEAKCOM</text>
<text x="241.8" y="196.7">10KFADER</text>
<text x="243.7" y="194.6">P905A</text>
<text x="251.2" y="192.3" transform="rotate(-90 251.2 192.3)">3</text>
<text x="258.3" y="196.7">2</text>
<text x="269.2" y="192.8">6</text>
<text x="269.2" y="196.7">5</text>
<text x="274.1" y="193.8">-</text>
<text x="274.1" y="197.7">+</text>
<text x="274.9" y="192.8">IC900B</text>
<text x="281.7" y="194.8">7</text>
<text x="288.1" y="193.3" transform="rotate(-90 288.1 193.3)">1</text>
<text x="251.2" y="203" transform="rotate(-90 251.2 203)">1</text>
<text x="253.5" y="202.6">R923</text>
<text x="266.1" y="202.4">R925</text>
<text x="276.8" y="198.7">TL074</text>
<text x="288.1" y="198.1" transform="rotate(-90 288.1 198.1)">5</text>
<text x="295.3" y="202.6">3</text>
<text x="298" y="201.6">R931</text>
<text x="306" y="202.6">MIXR</text>
<text x="313.8" y="203.5">MIXR</text>
<text x="254.4" y="204.3">20K</text>
<text x="266.1" y="204.3">4K3</text>
<text x="288.1" y="208.8" transform="rotate(-90 288.1 208.8)">2</text>
<text x="290.4" y="206.3">P906B</text>
<text x="290.4" y="208.6">10KAC</text>
<text x="298" y="205.5">10K</text>
<text x="45.3" y="253.2">+15V</text>
<text x="46.9" y="256.5" transform="rotate(-90 46.9 256.5)">4</text>
<text x="66.7" y="253.2">P902B</text>
<text x="66.7" y="255.1">200KC X2</text>
<text x="78.4" y="253.2">P901B</text>
<text x="78.4" y="255.1">20KB</text>
<text x="88.1" y="253.2">P903B</text>
<text x="88.1" y="255.1">20KB</text>
<text x="97.8" y="253.2">P904B</text>
<text x="97.8" y="255.1">20KB</text>
<text x="107.5" y="253.2">P907C</text>
<text x="107.5" y="255.1">20KK X2</text>
<text x="117.3" y="253.2">P908C</text>
<text x="117.3" y="255.1">20KK X2</text>
<text x="127" y="253.2">P906C</text>
<text x="127" y="255.1">10KAC</text>
<text x="140.6" y="253.4">P905B</text>
<text x="140.6" y="255.1">10KFADER</text>
<text x="4.8" y="259.4">A</text>
<text x="37.5" y="260.9">IC900E</text>
<text x="47.9" y="262.9" transform="rotate(-90 47.9 262.9)">V+</text>
<text x="58.1" y="258.8">C916</text>
<text x="58.1" y="260.8">100N</text>
<text x="388.1" y="259.4">A</text>
<text x="37.5" y="266.8">TL074</text>
<text x="47.9" y="266" transform="rotate(-90 47.9 266)">V-</text>
<text x="66.3" y="265.3" transform="rotate(-90 66.3 265.3)">4</text>
<text x="70.2" y="265.3" transform="rotate(-90 70.2 265.3)">5</text>
<text x="74.1" y="265.3" transform="rotate(-90 74.1 265.3)">6</text>
<text x="80" y="265.3" transform="rotate(-90 80 265.3)">4</text>
<text x="83.9" y="265.3" transform="rotate(-90 83.9 265.3)">5</text>
<text x="89.7" y="265.3" transform="rotate(-90 89.7 265.3)">4</text>
<text x="93.6" y="265.3" transform="rotate(-90 93.6 265.3)">5</text>
<text x="99.4" y="265.3" transform="rotate(-90 99.4 265.3)">4</text>
<text x="103.3" y="265.3" transform="rotate(-90 103.3 265.3)">5</text>
<text x="109.1" y="265.3" transform="rotate(-90 109.1 265.3)">7</text>
<text x="113" y="265.3" transform="rotate(-90 113 265.3)">8</text>
<text x="118.9" y="265.3" transform="rotate(-90 118.9 265.3)">7</text>
<text x="122.8" y="265.3" transform="rotate(-90 122.8 265.3)">8</text>
<text x="128.6" y="265.3" transform="rotate(-90 128.6 265.3)">7</text>
<text x="132.5" y="265.3" transform="rotate(-90 132.5 265.3)">8</text>
<text x="136.4" y="265.3" transform="rotate(-90 136.4 265.3)">9</text>
<text x="142.2" y="265.3" transform="rotate(-90 142.2 265.3)">4</text>
<text x="146.1" y="265.3" transform="rotate(-90 146.1 265.3)">5</text>
<text x="150" y="265.3" transform="rotate(-90 150 265.3)">6</text>
<text x="153.9" y="265.3" transform="rotate(-90 153.9 265.3)">7</text>
<text x="157.8" y="265.3" transform="rotate(-90 157.8 265.3)">8</text>
<text x="161.7" y="265.3" transform="rotate(-90 161.7 265.3)">9</text>
<text x="45.5" y="274.6">-15V</text>
<text x="46.9" y="271.9" transform="rotate(-90 46.9 271.9)">11</text>
<text x="34.6" y="289.2">1</text>
<text x="99.4" y="289.2">2</text>
<text x="164.2" y="289.2">3</text>
<text x="228.9" y="289.2">4</text>
<text x="293.7" y="289.2">5</text>
<text x="358.5" y="289.2">6</text>
</g>
<g font-size="1.6">
<text x="373.3" y="256.9">4</text>
<text x="376" y="256.9">OF</text>
<text x="380.1" y="256.9">11</text>
</g>
<g font-size="1.4">
<text x="102.8" y="67.9" transform="rotate(-90 102.8 67.9)">+</text>
<text x="83.3" y="112.7" transform="rotate(-90 83.3 112.7)">+</text>
<text x="244.8" y="116.6" transform="rotate(-90 244.8 116.6)">+</text>
<text x="104.4" y="130.1">+</text>
<text x="81.4" y="147.7" transform="rotate(-90 81.4 147.7)">+</text>
<text x="190" y="190.4">+</text>
</g>
</svg>
